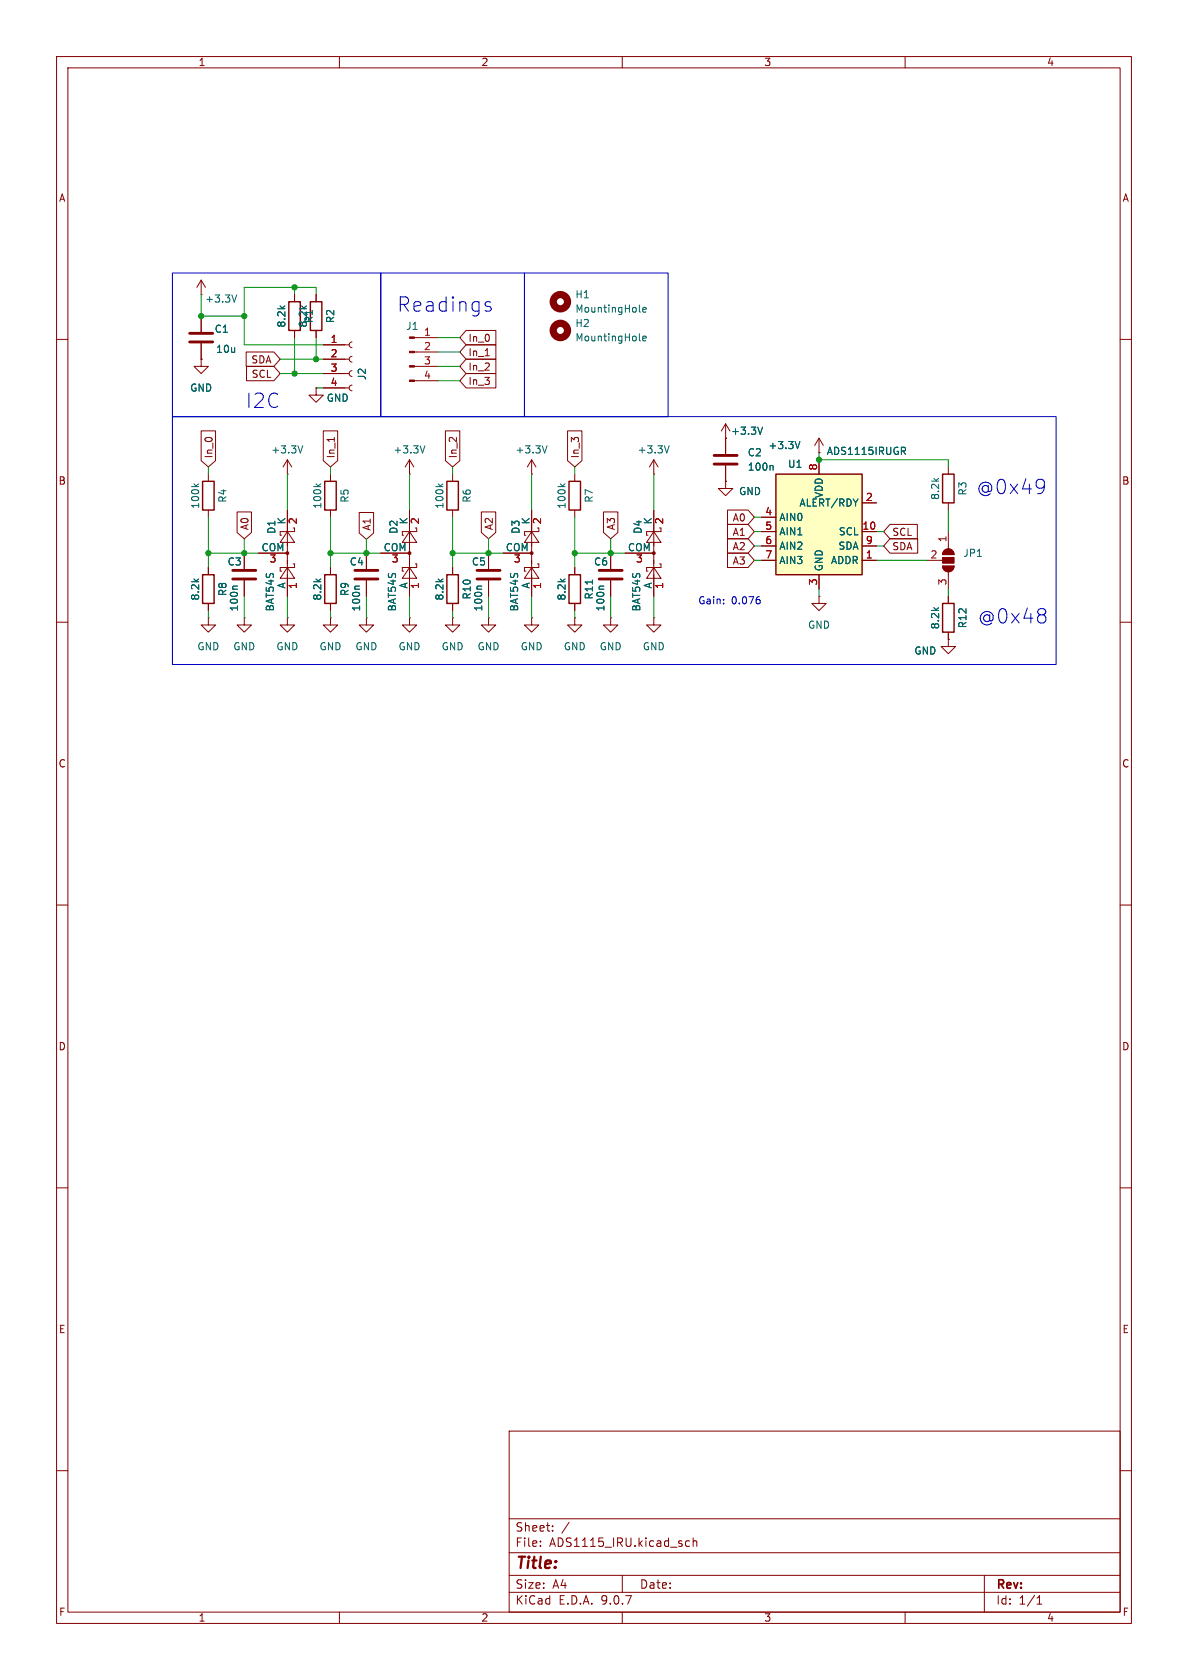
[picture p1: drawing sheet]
<svg xmlns="http://www.w3.org/2000/svg" width="210mm" height="297mm" viewBox="0 0 210 297" stroke-linecap="round" stroke-linejoin="round" font-family="sans-serif">
<g fill="none" stroke="#840000" stroke-width=".18">
<path d="M10 10h190v277h-190zM12 12h186v273h-186zM60 10v2M110 10v2M160 10v2M35.6 52.1h.1M35.6 49.5l-.8 1.3M35.6 49.5l.7 1.3M35.6 49.5v2.6M35.6 55.9v2.8M52.1 52.1v1.2M52.1 58.4v1.3"/>
<path d="M55.9 52.1v1.2M55.9 58.4v1.3M73.3 59.7h4.2M10 60h2M35.6 63.5v1.3h1.2l-1.2 1.2-1.3-1.2h1.3M35.6 63.5h.1M35.6 60.7v2.8M55.9 68.6v1.3h1.2l-1.2 1.2-1.3-1.2h1.3M55.9 68.6h.1M57.1 61h4.6M57.1 63.5h4.6M57.1 66h4.6"/>
<path d="M57.1 68.6h4.6M62.2 60.5l-.3 .1-.2 .4 .2 .3 .3 .2M62.2 63l-.3 .1-.2 .4 .2 .4 .3 .1M62.2 65.5l-.3 .2-.2 .3 .2 .4 .3 .1M62.2 68.1l-.3 .1-.2 .4 .2 .3 .3 .2M73.3 62.2h4.2M73.3 64.8h4.2M73.3 67.3h4.2M128.3 77.5v2.8M144.8 77.5l-.8 1.2M144.8 77.5l.7 1.2M144.8 77.5v2.5"/>
<path d="M198 60h2M36.8 83.8v1.3M36.8 90.2v1.2M43.2 97.8v2.8M45.7 97.8h5.1M50.8 83.8h.1M50.8 94l1.3 1.9h-2.6zM50.8 81.3l.8 1.3M50.8 81.3l-.8 1.3M50.8 81.3v2.5M50.8 90.2v15.2M51.8 99.7h.3v.6h-2.6v.7h.3"/>
<path d="M52.1 93.3v.7h-2.6v.6h.3M58.4 83.8v1.3M58.4 90.2v1.2M64.8 97.8v2.8M67.3 97.8h5.1M72.4 94l1.3 1.9h-2.6zM72.4 83.8h.1M72.4 81.3v2.5M72.4 90.2v15.2M72.4 81.3l.8 1.3M72.4 81.3l-.8 1.3M73.4 99.7h.3v.6h-2.6v.7h.3"/>
<path d="M73.7 93.3v.7h-2.6v.6h.3M80 83.8v1.3M80 90.2v1.2M86.4 97.8v2.8M88.9 97.8h5.1M94 94l1.2 1.9h-2.5zM94 83.8h.1M94 81.3v2.5M94 90.2v15.2M94 81.3l.7 1.3M94 81.3l-.8 1.3M95 99.7h.2v.6h-2.5v.7h.3"/>
<path d="M95.2 93.3v.7h-2.5v.6h.3M101.6 83.8v1.3M101.6 90.2v1.2M107.9 97.8v2.8M110.5 97.8h5.1M115.6 94l1.2 1.9h-2.5zM115.6 83.8h.1M115.6 81.3v2.5M115.6 90.2v15.2M115.6 81.3l.7 1.3M115.6 81.3l-.8 1.3M116.6 99.7h.2v.6h-2.5v.7h.3"/>
<path d="M116.8 93.3v.7h-2.5v.6h.3M128.3 82.3v2.8M144.8 80h.1M10 110h2M36.8 109.2v1.3h1.3l-1.3 1.3-1.2-1.3h1.2M36.8 109.2h.1M36.8 100.3v1.3M36.8 106.7v1.3M43.2 109.2v1.3h1.2l-1.2 1.3-1.3-1.3h1.3M43.2 109.2h.1M43.2 102.6v2.8M50.8 100.3l1.3 1.9h-2.6z"/>
<path d="M58.4 109.2v1.3h1.3l-1.3 1.3-1.3-1.3h1.3M58.4 109.2h.1M58.4 100.3v1.3M58.4 106.7v1.3M64.8 109.2v1.3h1.2l-1.2 1.3-1.3-1.3h1.3M64.8 109.2h.1M64.8 102.6v2.8M72.4 109.2v1.3h-1.3l1.3 1.3 1.3-1.3h-1.3M72.4 109.2h.1M72.4 100.3l1.3 1.9h-2.6zM80 109.2v1.3h1.3l-1.3 1.3-1.3-1.3h1.3M80 109.2h.1"/>
<path d="M80 100.3v1.3M80 106.7v1.3M86.4 109.2v1.3h1.2l-1.2 1.3-1.3-1.3h1.3M86.4 109.2h.1M86.4 102.6v2.8M94 100.3l1.2 1.9h-2.5zM94 109.2v1.3h-1.3l1.3 1.3 1.2-1.3h-1.2M94 109.2h.1M101.6 109.2v1.3h1.3l-1.3 1.3-1.3-1.3h1.3M101.6 109.2h.1M101.6 100.3v1.3M101.6 106.7v1.3"/>
<path d="M107.9 109.2v1.3h1.3l-1.3 1.3-1.2-1.3h1.2M107.9 109.2h.1M107.9 102.6v2.8M115.6 100.3l1.2 1.9h-2.5zM198 110h2M10 160h2M198 160h2M10 210h2M198 210h2M90 253h108v32h-108zM10 260h2M90 278.5h108"/>
<path d="M90 274.5h108M90 268.5h108M95.5 273.2v.2M95.5 272.5v.1M97.7 270.5v.2M97.7 269.8v.1M100.6 269.1l-1.3 1.9M110 278.5v3M121.3 273.2l.2 .2 .4-.1M121.9 272.5l-.4-.1-.2 .1M122.5 272.5l.3-.1 .3 .1 .1 .9M122.5 271.9v1.5"/>
<path d="M174 278.5v6.5M198 260h2M60 285v2M90 281.5h108M110 285v2M160 285v2M183.3 283.6h.9M183.3 282.5l.5-.4v1.5"/>
</g>
<path d="M51.1 53.3h2v5.1h-2zM54.9 53.3h2v5.1h-2zM35.8 85.1h2v5.1h-2zM57.4 85.1h2v5.1h-2zM79 85.1h2v5.1h-2zM100.6 85.1h2v5.1h-2zM35.8 101.6h2v5.1h-2zM57.4 101.6h2v5.1h-2zM79 101.6h2v5.1h-2zM100.6 101.6h2v5.1h-2z" fill="none" stroke="#840000" stroke-width=".25"/>
<path d="M33.5 58.9h4.1M33.5 60.5h4.1M126.2 80.5h4.1M126.2 82h4.1M41.1 100.8h4.1M41.1 102.4h4.1M62.7 100.8h4.1M62.7 102.4h4.1M84.3 100.8h4.1M84.3 102.4h4.1M105.9 100.8h4.1M105.9 102.4h4.1" fill="none" stroke="#840000" stroke-width=".51"/>
<g fill="none" stroke="#006464" stroke-width=".18">
<path d="M41.8 52.1l-.4 1.3M113 55l.2 .2M113.6 59.8l.6-.1v-.2l-.4-.1-.2 .2 .1 .6h.5M113.6 54.8l.6-.2v-.2l-.4-.1-.2 .2 .1 .6h.5M53.5 78.8l-.4 1.3M75.1 78.8l-.4 1.3M96.7 78.8l-.4 1.3M113 60.1l.2 .2M118.3 78.8l-.4 1.3M141.4 78l-.4 1.3M34.3 85.5l.5 .5M35.1 85.5l-.5 .4"/>
<path d="M55.9 85.5l.5 .5M56.7 85.5l-.5 .4M77.5 85.5l.4 .5M78.3 85.5l-.5 .4M99 85.5l.5 .5M99.9 85.5l-.5 .4M136.5 82.3l.2 .2v.6M42 103.6h-.7l-.2 .2M63.6 103.6h-.7l-.2 .2M85.2 103.6h-.7l-.2 .2M104.7 102.5v.8M106.8 103.6h-.7l-.2 .2"/>
</g>
<g fill="#840000" stroke="#840000" stroke-width=".18">
<path d="M72.4 59.6h.9v.2h-.9z"/>
<path d="M72.4 62.1h.9v.3h-.9z"/>
<path d="M72.4 64.6h.9v.3h-.9z"/>
<path d="M72.4 67.2h.9v.2h-.9z"/>
<circle cx="94" cy="97.8" r=".25"/>
<circle cx="115.6" cy="97.8" r=".25"/>
<circle cx="72.4" cy="97.8" r=".25"/>
<circle cx="50.8" cy="97.8" r=".25"/>
</g>
<g fill="none" stroke="#840000" stroke-width="1.3">
<circle cx="99.1" cy="58.4" r="1.27"/>
<circle cx="99.1" cy="53.3" r="1.27"/>
</g>
<path d="M137.2 83.8h15.2v17.8h-15.2z" fill="#ffffc2"/>
<path d="M137.2 83.8h15.2v17.8h-15.2zM166.6 83.8h2.1v5.1h-2.1zM166.6 106.7h2.1v5.1h-2.1z" fill="none" stroke="#840000" stroke-width=".25"/>
<g fill="none" stroke="#840000" stroke-width=".18">
<path d="M35.6 55.9v2.8M52.1 52.1v1.2M52.1 58.4v1.3M55.9 52.1v1.2M55.9 58.4v1.3M82.4 58.4h5.3v2.6h-5.3l-1.1-1.3zM35.6 76.2h2.5v5.2l-1.3 1.2-1.2-1.2zM35.6 63.5h.1M35.6 60.7v2.8M43.5 62.2h4.9l1.1 1.3-1.1 1.3h-4.9zM43.6 64.8h4.8l1.1 1.2-1.1 1.3h-4.8zM55.9 68.6h.1"/>
<path d="M57.1 76.2h2.6v5.2l-1.3 1.2-1.3-1.2zM57.1 61h3.9M57.1 63.5h3.9M57.1 66h3.9M57.1 68.6h3.9M59.1 77.3v.8M78.7 76.2h2.6v5.2l-1.3 1.2-1.3-1.2zM82.4 66h5.3v2.6h-5.3l-1.1-1.3zM82.4 63.5h5.3v2.5h-5.3l-1.1-1.2zM82.4 61h5.3v2.5h-5.3l-1.1-1.3zM85.8 62.9h.7M100.3 76.2h2.6v5.2l-1.3 1.2-1.3-1.2z"/>
<path d="M128.3 77.5h.1M128.3 74.9l-.8 1.3M128.3 74.9l.7 1.3M128.3 74.9v5.4M41.9 90.5h2.6v3.6l-1.3 1.2-1.3-1.2zM43.2 97.8v2.8M45.7 97.8h5.1M50.8 90.2v3.8M63.5 90.6h2.5v3.6l-1.2 1.1-1.3-1.1zM64.8 97.8v2.8M67.3 97.8h5.1M72.4 90.2v3.8"/>
<path d="M85.1 90.5h2.5v3.6l-1.2 1.2-1.3-1.2zM86.4 97.8v2.8M88.9 97.8h5.1M94 90.2v3.8M106.7 90.5h2.5v3.6l-1.3 1.2-1.2-1.2zM107.9 97.8v2.8M110.5 97.8h5.1M115.6 90.2v3.8M128.3 85.1v1.3h1.2l-1.2 1.2-1.3-1.2h1.3M128.3 85.1h.1M128.3 82.3v2.8M128.6 97.8h3.6l1.1 1.3-1.1 1.2h-3.6z"/>
<path d="M128.6 95.2h3.6l1.1 1.3-1.1 1.3h-3.6zM128.6 92.7h3.6l1.1 1.3-1.1 1.3h-3.6zM128.6 90.2h3.6l1.1 1.2-1.1 1.3h-3.6zM134.6 91.4h2.6M134.6 94h2.6M134.6 96.5h2.6M134.6 99.1h2.6M144.8 80h.1M144.8 81.3v2.5M152.4 94h2.5M152.4 96.5h2.5M152.4 99.1h2.5"/>
<path d="M152.4 88.9h2.5M157.3 95.2h4.9v2.6h-4.9l-1.1-1.3zM157.3 92.7h4.9v2.6h-4.9l-1.1-1.3zM163.8 99.1h2.8M166.9 97.3a1.02 1.02 0 0 1 1.1-.2 1.02 1.02 0 0 1 .7 .9h-2.1zM167.6 82.6v1.2M167.6 88.9v1.3M167.6 94v3M36.8 100.3v1.3M36.8 106.7v1.3M43.2 102.6v2.8M50.8 109.2v1.3h-1.3l1.3 1.3 1.3-1.3h-1.3"/>
<path d="M50.8 109.2h.1M50.8 101.6v3.8M58.4 100.3v1.3M58.4 106.7v1.3M64.8 102.6v2.8M72.4 101.6v3.8M80 100.3v1.3M80 106.7v1.3M86.4 102.6v2.8M94 101.6v3.8M101.6 100.3v1.3M101.6 106.7v1.3"/>
<path d="M107.9 102.6v2.8M115.6 109.2v1.3h-1.3l1.3 1.3 1.2-1.3h-1.2M115.6 109.2h.1M115.6 101.6v3.8M144.8 105.4v1.3h1.2l-1.2 1.3-1.3-1.3h1.3M144.8 105.4h.1M144.8 101.6v2.5M166.6 100.1h2.1a1.02 1.02 0 0 1-1.1 1 1.02 1.02 0 0 1-1-1zM167.6 113v1.3h1.3l-1.3 1.3-1.2-1.3h1.2M167.6 113h.1M167.6 101.1v3M167.6 105.4v1.3"/>
<path d="M167.6 111.8v1.2"/>
</g>
<path d="M134.8 75.5l-.4 1.3M141.4 78l-.4 1.3M159.6 79.7l.5 .6M159.8 79.1l.3 .2-.1 .3-.2 .1M136.5 82.3l.2 .2v.6M42 103.6h-.7l-.2 .2M63.6 103.6h-.7l-.2 .2M85.2 103.6h-.7l-.2 .2M104.7 102.5v.8M106.8 103.6h-.7l-.2 .2" fill="none" stroke="#006464" stroke-width=".18"/>
<g fill="#840000" stroke="#840000" stroke-width=".18">
<path d="M166.9 97.3a1.02 1.02 0 0 1 1.1-.2 1.02 1.02 0 0 1 .7 .9h-2.1z"/>
<path d="M166.6 98.6h2.1v1h-2.1z"/>
<path d="M166.6 100.1h2.1a1.02 1.02 0 0 1-1.1 1 1.02 1.02 0 0 1-1-1z"/>
</g>
<g fill="none" stroke="#009600" stroke-width=".18">
<path d="M35.6 52.1v3.8h7.6M52.1 50.8v1.3M52.1 59.7v6.3M55.9 52.1v-1.3h-12.7v10.2h13.9M55.9 59.7v3.8M77.5 59.7h3.8M49.5 66h7.6M49.5 63.5h7.6M55.9 68.6h1.2M77.5 62.2h3.8M77.5 64.8h3.8M77.5 67.3h3.8"/>
<path d="M36.8 97.8h8.9M36.8 82.6v1.2M36.8 91.4v8.9M43.2 95.3v2.5M50.8 83.8v6.4M58.4 97.8h8.9M58.4 82.6v1.2M58.4 91.4v8.9M64.8 95.3v2.5M72.4 83.8v6.4M80 97.8h8.9M80 82.6v1.2"/>
<path d="M80 91.4v8.9M86.4 95.3v2.5M94 83.8v6.4M101.6 97.8h8.9M101.6 82.6v1.2M101.6 91.4v8.9M107.9 95.3v2.5M115.6 83.8v6.4M133.3 91.4h1.3M133.3 99.1h1.3M133.3 94h1.3M133.3 96.5h1.3"/>
<path d="M144.8 80v1.3h22.8v1.3M154.9 99.1h8.9M154.9 94h1.3M154.9 96.5h1.3M167.6 90.2v3.8M36.8 108v1.2M43.2 105.4v3.8M50.8 105.4v3.8M58.4 108v1.2M64.8 105.4v3.8M72.4 105.4v3.8M80 108v1.2"/>
<path d="M86.4 105.4v3.8M94 105.4v3.8M101.6 108v1.2M107.9 105.4v3.8M115.6 105.4v3.8M144.8 104.1v1.3M167.6 104.1v1.3"/>
</g>
<path d="M30.5 48.3h36.8v25.4h-36.8zM67.3 48.3h25.4v25.4h-25.4zM86.1 54.2l.6 .1 .1 .4-.3 .3h-.5M86.1 53.3l.6 .1M92.7 48.3h25.4v25.4h-25.4zM30.5 73.7h156.2v43.8h-156.2zM134 105.5h.3M134.1 106l.3 .2v.3l-.3 .3" fill="none" stroke="#0000c2" stroke-width=".18"/>
<g fill="#009600" stroke="#009600" stroke-width=".18">
<circle cx="35.6" cy="55.9" r=".46"/>
<circle cx="43.2" cy="55.9" r=".46"/>
<circle cx="55.9" cy="63.5" r=".46"/>
<circle cx="52.1" cy="50.8" r=".46"/>
<circle cx="64.8" cy="97.8" r=".46"/>
<circle cx="58.4" cy="97.8" r=".46"/>
<circle cx="52.1" cy="66" r=".46"/>
<circle cx="36.8" cy="97.8" r=".46"/>
<circle cx="43.2" cy="97.8" r=".46"/>
<circle cx="80" cy="97.8" r=".46"/>
<circle cx="86.4" cy="97.8" r=".46"/>
<circle cx="107.9" cy="97.8" r=".46"/>
<circle cx="101.6" cy="97.8" r=".46"/>
<circle cx="144.8" cy="81.3" r=".46"/>
</g>
<g font-size="3.5" fill="#0000c2">
<text x="70.2" y="55.4">Readings</text>
<text x="43.4" y="72.4">I2C</text>
<text x="172.6" y="87.6">@0x49</text>
<text x="172.8" y="110.5">@0x48</text>
</g>
<text font-size="2.8" fill="#840000" x="91" y="277.9">Title:</text>
<g font-size="2.1" fill="#840000">
<text x="91" y="273.7">File:</text>
<text x="91" y="271">Sheet:</text>
<text x="97.1" y="273.7">ADS1115_IRU.kicad_sch</text>
<text x="91" y="281.1">Size:</text>
<text x="97.7" y="281.1">A4</text>
<text x="113" y="281.1">Date:</text>
<text x="176" y="281.3">Rev:</text>
<text x="91" y="283.9">KiCad</text>
<text x="98.7" y="283.9">E.D.A.</text>
<text x="106.3" y="283.9">9.0.7</text>
<text x="176" y="283.9">Id:</text>
<text x="180.1" y="283.9">1/1</text>
</g>
<g font-size="1.8" fill="#840000">
<text x="35" y="11.9">1</text>
<text x="85" y="11.9">2</text>
<text x="135" y="11.9">3</text>
<text x="185" y="11.9">4</text>
<text x="10.3" y="35.9">A</text>
<text x="198.4" y="35.9">A</text>
<text x="44.3" y="64.5">SDA</text>
<text x="82.7" y="60.6">In_0</text>
<text x="82.7" y="65.7">In_2</text>
<text x="82.7" y="63.2">In_1</text>
<text x="44.4" y="67">SCL</text>
<text x="82.7" y="68.3">In_3</text>
<text x="37.8" y="81.1" transform="rotate(-90 37.8 81.1)">In_0</text>
<text x="59.4" y="81.1" transform="rotate(-90 59.4 81.1)">In_1</text>
<text x="81" y="81.1" transform="rotate(-90 81 81.1)">In_2</text>
<text x="102.6" y="81.1" transform="rotate(-90 102.6 81.1)">In_3</text>
<text x="10.3" y="85.9">B</text>
<text x="198.3" y="85.9">B</text>
<text x="44.1" y="93.8" transform="rotate(-90 44.1 93.8)">A0</text>
<text x="65.7" y="93.9" transform="rotate(-90 65.7 93.9)">A1</text>
<text x="87.3" y="93.8" transform="rotate(-90 87.3 93.8)">A2</text>
<text x="108.9" y="93.8" transform="rotate(-90 108.9 93.8)">A3</text>
<text x="129.4" y="94.9">A1</text>
<text x="129.4" y="92.4">A0</text>
<text x="157.6" y="94.9">SCL</text>
<text x="129.4" y="100">A3</text>
<text x="129.4" y="97.5">A2</text>
<text x="157.6" y="97.5">SDA</text>
<text x="10.3" y="135.9">C</text>
<text x="198.3" y="135.9">C</text>
<text x="10.3" y="185.9">D</text>
<text x="198.3" y="185.9">D</text>
<text x="10.3" y="235.9">E</text>
<text x="198.3" y="235.9">E</text>
<text x="10.3" y="285.9">F</text>
<text x="35" y="286.9">1</text>
<text x="85" y="286.9">2</text>
<text x="135" y="286.9">3</text>
<text x="185" y="286.9">4</text>
<text x="198.4" y="285.9">F</text>
</g>
<g font-size="1.8" fill="#006464">
<text x="36.2" y="53.7">+3.3V</text>
<text x="101.6" y="52.9">H1</text>
<text x="37.9" y="59">C1</text>
<text x="50.6" y="58" transform="rotate(-90 50.6 58)">8.2k</text>
<text x="54.5" y="58" transform="rotate(-90 54.5 58)">8.2k</text>
<text x="55.5" y="57.2" transform="rotate(-90 55.5 57.2)">R1</text>
<text x="59.3" y="57.2" transform="rotate(-90 59.3 57.2)">R2</text>
<text x="71.7" y="58.5">J1</text>
<text x="101.6" y="58">H2</text>
<text x="101.6" y="55.5">MountingHole</text>
<text x="38.1" y="62.6">10u</text>
<text x="101.6" y="60.6">MountingHole</text>
<text x="33.5" y="69.4">GND</text>
<text x="57.7" y="71.2">GND</text>
<text x="64.9" y="67.3" transform="rotate(-90 64.9 67.3)">J2</text>
<text x="129.1" y="77.1">+3.3V</text>
<text x="47.9" y="80.4">+3.3V</text>
<text x="69.4" y="80.4">+3.3V</text>
<text x="91" y="80.4">+3.3V</text>
<text x="112.6" y="80.4">+3.3V</text>
<text x="132.1" y="80.9">C2</text>
<text x="132.1" y="83.4">100n</text>
<text x="135.7" y="79.6">+3.3V</text>
<text x="139.2" y="82.9">U1</text>
<text x="146.1" y="80.6">ADS1115IRUGR</text>
<text x="40.2" y="89" transform="rotate(-90 40.2 89)">R4</text>
<text x="61.8" y="89" transform="rotate(-90 61.8 89)">R5</text>
<text x="83.4" y="89" transform="rotate(-90 83.4 89)">R6</text>
<text x="105" y="89" transform="rotate(-90 105 89)">R7</text>
<text x="130.6" y="87.7">GND</text>
<text x="141.2" y="89.8">ALERT/RDY</text>
<text x="145.6" y="88.2" transform="rotate(-90 145.6 88.2)">VDD</text>
<text x="166.2" y="88.5" transform="rotate(-90 166.2 88.5)">8.2k</text>
<text x="171" y="87.7" transform="rotate(-90 171 87.7)">R3</text>
<text x="35.4" y="90.1" transform="rotate(-90 35.4 90.1)">100k</text>
<text x="48.9" y="94.5" transform="rotate(-90 48.9 94.5)">D1</text>
<text x="50.5" y="92.8" transform="rotate(-90 50.5 92.8)">K</text>
<text x="57" y="90.1" transform="rotate(-90 57 90.1)">100k</text>
<text x="70.5" y="94.5" transform="rotate(-90 70.5 94.5)">D2</text>
<text x="72.1" y="92.8" transform="rotate(-90 72.1 92.8)">K</text>
<text x="78.6" y="90.1" transform="rotate(-90 78.6 90.1)">100k</text>
<text x="92" y="94.5" transform="rotate(-90 92 94.5)">D3</text>
<text x="93.7" y="92.8" transform="rotate(-90 93.7 92.8)">K</text>
<text x="100.2" y="90.1" transform="rotate(-90 100.2 90.1)">100k</text>
<text x="113.6" y="94.5" transform="rotate(-90 113.6 94.5)">D4</text>
<text x="115.3" y="92.8" transform="rotate(-90 115.3 92.8)">K</text>
<text x="137.7" y="92.3">AIN0</text>
<text x="137.7" y="94.8">AIN1</text>
<text x="148.2" y="94.8">SCL</text>
<text x="40.1" y="100.2">C3</text>
<text x="46.1" y="97.5">COM</text>
<text x="61.7" y="100.2">C4</text>
<text x="67.7" y="97.5">COM</text>
<text x="83.3" y="100.2">C5</text>
<text x="89.3" y="97.5">COM</text>
<text x="104.9" y="100.2">C6</text>
<text x="110.9" y="97.5">COM</text>
<text x="137.7" y="97.4">AIN2</text>
<text x="137.7" y="99.9">AIN3</text>
<text x="145.6" y="101.1" transform="rotate(-90 145.6 101.1)">GND</text>
<text x="146.8" y="99.9">ADDR</text>
<text x="148.1" y="97.4">SDA</text>
<text x="170.2" y="98.7">JP1</text>
<text x="35.4" y="106.3" transform="rotate(-90 35.4 106.3)">8.2k</text>
<text x="40.2" y="105.5" transform="rotate(-90 40.2 105.5)">R8</text>
<text x="50.5" y="104.2" transform="rotate(-90 50.5 104.2)">A</text>
<text x="57" y="106.3" transform="rotate(-90 57 106.3)">8.2k</text>
<text x="61.8" y="105.5" transform="rotate(-90 61.8 105.5)">R9</text>
<text x="72.1" y="104.2" transform="rotate(-90 72.1 104.2)">A</text>
<text x="78.6" y="106.3" transform="rotate(-90 78.6 106.3)">8.2k</text>
<text x="83.4" y="106.1" transform="rotate(-90 83.4 106.1)">R10</text>
<text x="93.7" y="104.2" transform="rotate(-90 93.7 104.2)">A</text>
<text x="100.2" y="106.3" transform="rotate(-90 100.2 106.3)">8.2k</text>
<text x="105" y="106.1" transform="rotate(-90 105 106.1)">R11</text>
<text x="115.3" y="104.2" transform="rotate(-90 115.3 104.2)">A</text>
<text x="42.3" y="108.2" transform="rotate(-90 42.3 108.2)">100n</text>
<text x="48.6" y="108.2" transform="rotate(-90 48.6 108.2)">BAT54S</text>
<text x="63.9" y="108.2" transform="rotate(-90 63.9 108.2)">100n</text>
<text x="70.2" y="108.2" transform="rotate(-90 70.2 108.2)">BAT54S</text>
<text x="85.4" y="108.2" transform="rotate(-90 85.4 108.2)">100n</text>
<text x="91.8" y="108.2" transform="rotate(-90 91.8 108.2)">BAT54S</text>
<text x="107" y="108.2" transform="rotate(-90 107 108.2)">100n</text>
<text x="113.4" y="108.2" transform="rotate(-90 113.4 108.2)">BAT54S</text>
<text x="142.7" y="111.4">GND</text>
<text x="166.2" y="111.3" transform="rotate(-90 166.2 111.3)">8.2k</text>
<text x="171" y="111.2" transform="rotate(-90 171 111.2)">R12</text>
<text x="34.8" y="115.2">GND</text>
<text x="41.1" y="115.2">GND</text>
<text x="48.8" y="115.2">GND</text>
<text x="56.4" y="115.2">GND</text>
<text x="62.7" y="115.2">GND</text>
<text x="70.4" y="115.2">GND</text>
<text x="78" y="115.2">GND</text>
<text x="84.3" y="115.2">GND</text>
<text x="91.9" y="115.2">GND</text>
<text x="99.6" y="115.2">GND</text>
<text x="105.9" y="115.2">GND</text>
<text x="113.5" y="115.2">GND</text>
<text x="161.5" y="115.9">GND</text>
</g>
<g font-size="1.8" fill="#a90000">
<text x="74.9" y="59.4">1</text>
<text x="58.3" y="60.7">1</text>
<text x="58.3" y="63.2">2</text>
<text x="58.3" y="65.8">3</text>
<text x="74.9" y="62">2</text>
<text x="74.9" y="64.5">3</text>
<text x="58.3" y="68.3">4</text>
<text x="74.9" y="67.1">4</text>
<text x="144.5" y="83.3" transform="rotate(-90 144.5 83.3)">8</text>
<text x="153" y="88.6">2</text>
<text x="52.8" y="92.8" transform="rotate(-90 52.8 92.8)">2</text>
<text x="74.4" y="92.8" transform="rotate(-90 74.4 92.8)">2</text>
<text x="96" y="92.8" transform="rotate(-90 96 92.8)">2</text>
<text x="117.6" y="92.8" transform="rotate(-90 117.6 92.8)">2</text>
<text x="135.2" y="91.2">4</text>
<text x="135.2" y="93.7">5</text>
<text x="152.4" y="93.7">10</text>
<text x="167.4" y="96" transform="rotate(-90 167.4 96)">1</text>
<text x="47.6" y="99.8">3</text>
<text x="69.1" y="99.8">3</text>
<text x="90.7" y="99.8">3</text>
<text x="112.3" y="99.8">3</text>
<text x="135.2" y="96.3">6</text>
<text x="135.2" y="98.8">7</text>
<text x="153" y="96.3">9</text>
<text x="153" y="98.8">1</text>
<text x="164.4" y="98.8">2</text>
<text x="52.8" y="104.2" transform="rotate(-90 52.8 104.2)">1</text>
<text x="74.4" y="104.2" transform="rotate(-90 74.4 104.2)">1</text>
<text x="96" y="104.2" transform="rotate(-90 96 104.2)">1</text>
<text x="117.6" y="104.2" transform="rotate(-90 117.6 104.2)">1</text>
<text x="144.5" y="103.6" transform="rotate(-90 144.5 103.6)">3</text>
<text x="167.4" y="103.6" transform="rotate(-90 167.4 103.6)">3</text>
</g>
<g font-size="1.8" fill="#0000c2">
<text x="123.3" y="107">Gain:</text>
<text x="129.3" y="107">0.076</text>
</g>
</svg>
